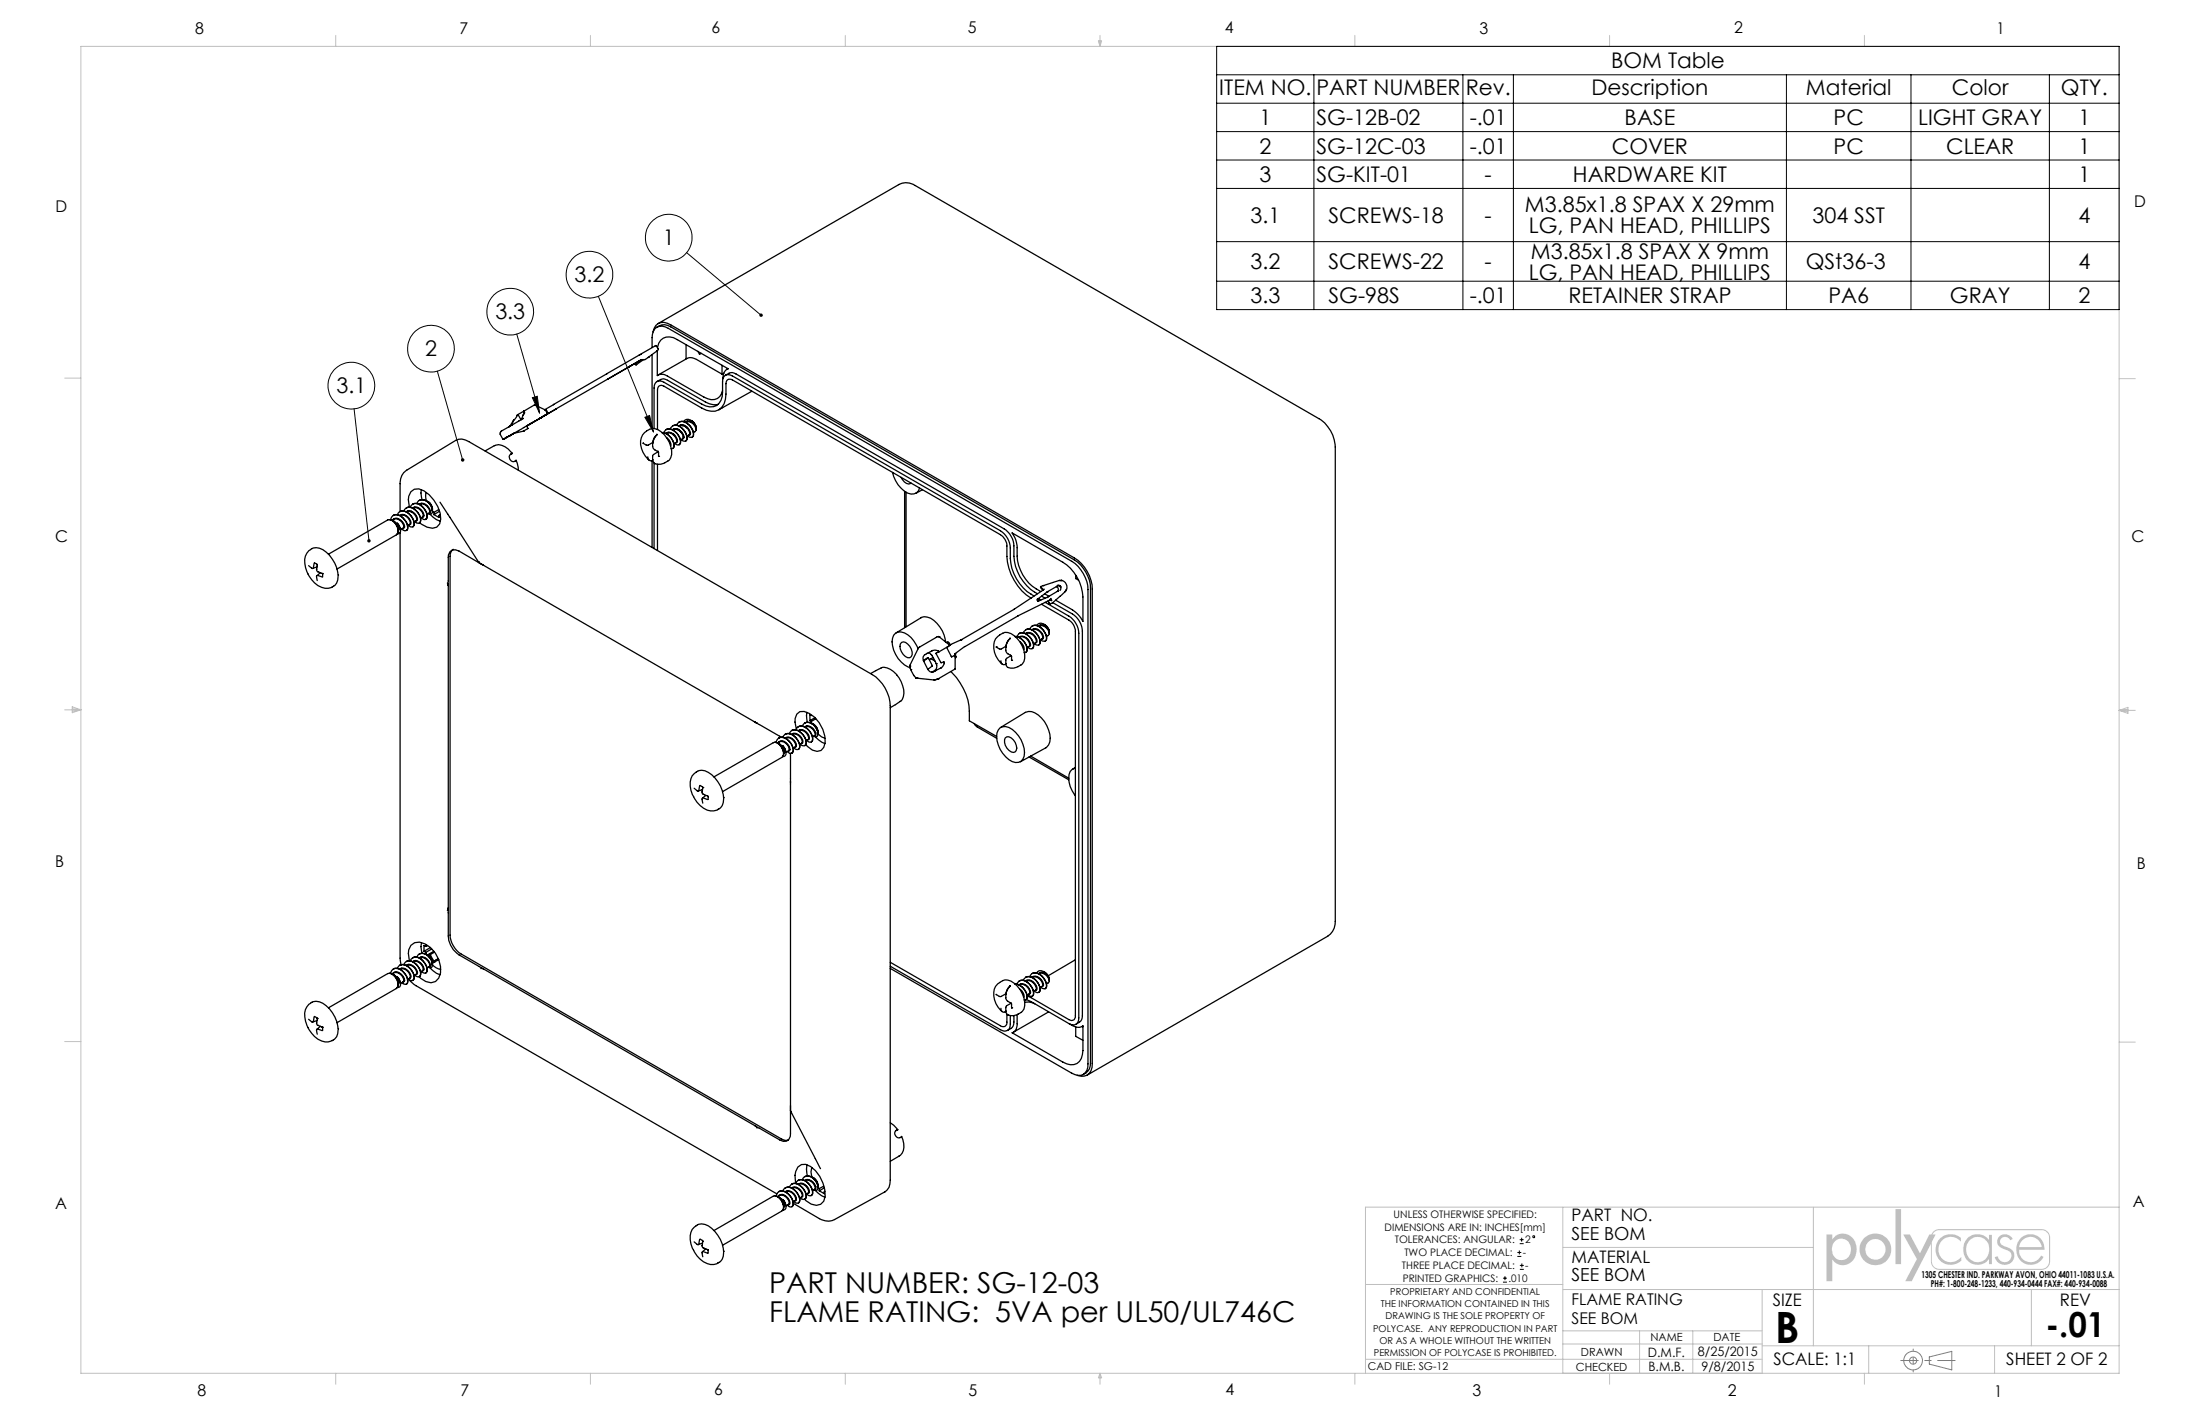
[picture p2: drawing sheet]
<svg xmlns="http://www.w3.org/2000/svg" width="432mm" height="279mm" viewBox="0 0 432 279" stroke-linecap="round" stroke-linejoin="round" font-family="sans-serif">
<g fill="none" stroke="#808080" stroke-width=".2">
<path d="M378.7 266.2l4.4-1.1v3.7l-4.4-1.1z"/>
<circle cx="375.5" cy="267" r="1.83"/>
<circle cx="375.5" cy="267" r=".7"/>
</g>
<path d="M373.1 266.9h10.6" fill="none" stroke="#808080" stroke-width=".2" stroke-dasharray="15.2 1.3 1.3 1.3" stroke-dashoffset="11.8"/>
<path d="M375.5 264.7v4.5" fill="none" stroke="#808080" stroke-width=".2" stroke-dasharray="15.2 1.3 1.3 1.3" stroke-dashoffset="14.9"/>
<g fill="none" stroke="#c0c0c0" stroke-width=".2">
<path d="M15.9 9.1h400v260.4h-400zM65.9 6.9v2.2M115.9 6.9v2.2M165.9 6.9v2.2M215.6 8h.6l-.3 1.1zM215.7 8l.2 1.1M215.9 6.9v2.2M216 8l-.1 1.1M265.9 6.9v2.2M315.9 6.9v2.2M365.9 6.9v2.2M12.7 74.2h3.2"/>
<path d="M415.9 74.3h3.2M12.7 139.3h3.2M14.2 139.1l1.7 .2M14.2 138.7l1.7 .6-1.7 .5zM15.9 139.3l-1.7 .3M415.9 139.4h3.2M415.9 139.4l1.8-.6v1.2zM415.9 139.4l1.8 .3M417.7 139.2l-1.8 .2M12.7 204.4h3.2M415.9 204.5h3.2M306.7 236.9v32.6"/>
<path d="M355.9 236.9v27.2M415.9 236.9h-147.9v32.6M268 252h38.7M306.7 253h109.2M306.7 244.8h49.2M345.9 253v16.5M398.7 253v11.1M65.9 269.5v2.1M115.9 269.5v2.1M165.9 269.5v2.1M215.9 269.5v2.1M215.9 269.5l.3 .8h-.6z"/>
<path d="M265.9 269.5v2.1M268 266.7h77.9M306.7 261.1h39.2M306.7 263.7h39.2M315.9 269.5v2.1M321.8 261.1v8.4M332.2 261.1v8.4M345.9 264.1h70M365.9 269.5v2.1M366.8 264.1v5.4M391.5 264.1v5.4"/>
</g>
<path d="M358.5 242.2v9.2h1.1v-4.3a2.62 2.62 0 0 0 3 1 2.62 2.62 0 0 0 1.8-2.6 2.83 2.83 0 0 0-3.6-3.3l-.6 .3-.6 .7v-1zM360.2 243.6a1.92 1.92 0 0 1 2.3-.2 1.92 1.92 0 0 1 .7 2.3 1.87 1.87 0 0 1-2.2 1.5 1.87 1.87 0 0 1-1.4-2.3l.1-.6zM365 245.1a3.1 3.1 0 0 0 6.2 0 3.1 3.1 0 0 0-6.2 0zM366.1 245.1a2.02 2.02 0 0 1 4 0 2.02 2.02 0 0 1-4 0zM372 237.2v10.8h1.1v-10.8zM373.6 242.2h1.3l1.9 3.7 1.9-3.7h.4a1.61 1.61 0 0 1 1.5-1h20.1a1.69 1.69 0 0 1 1.7 1.6v4.7a1.69 1.69 0 0 1-1.7 1.7h-20.1a1.69 1.69 0 0 1-1.6-1.7v-3.4l-3.8 7.3h-1.3l2.3-4.3zM379.6 241.8l-.3 .4h.6l-.7 1.5v3.8a1.44 1.44 0 0 0 1.4 1.5h20.1a1.44 1.44 0 0 0 1.5-1.5v-4.7a1.44 1.44 0 0 0-1.5-1.4h-20.3zM380.8 243a3 3 0 0 0-.1 4.2 3 3 0 0 0 4.3 .2v-.8a2.48 2.48 0 0 1-3.7 .4 2.48 2.48 0 0 1-.1-3.6 2.48 2.48 0 0 1 3.7 .2v-.7a3.2 3.2 0 0 0-4.1 .1zM396.6 243a2.99 2.99 0 0 0-.5 3.7 2.99 2.99 0 0 0 3.5 1.3l.7-.4 .6-.7 .2-.3-.5-.3a2.26 2.26 0 0 1-2.6 1.3 2.26 2.26 0 0 1-1.7-2.4h5a2.77 2.77 0 0 0-1.6-2.8 2.77 2.77 0 0 0-3.1 .6zM396.9 243.4a2.21 2.21 0 0 1 2.3-.6 2.21 2.21 0 0 1 1.5 1.9h-4.4l.2-.6zM386.2 243a3.1 3.1 0 0 0-.6 3.4 3.1 3.1 0 0 0 3 1.7 2.53 2.53 0 0 0 1.8-1.1v1h.5v-5.7h-.5v1a2.86 2.86 0 0 0-4.2-.3zM386.5 243.5a2.31 2.31 0 0 1 3-.4 2.31 2.31 0 0 1 .8 2.9 2.26 2.26 0 0 1-2.7 1.6 2.26 2.26 0 0 1-1.7-2.7l.2-.8zM392.5 242.5a1.68 1.68 0 0 1 2.5 .6l-.5 .2-.5-.5-.7-.1a.93 .93 0 0 0-.7 1 .93 .93 0 0 0 .9 .8 2.09 2.09 0 0 1 1.9 1.9 1.95 1.95 0 0 1-1.8 1.8 1.95 1.95 0 0 1-2.1-1.5l.6-.2a1.32 1.32 0 0 0 1.8 1.1 1.32 1.32 0 0 0 .6-2l-.6-.3a2.04 2.04 0 0 1-1.9-1.7l.1-.6z" fill-rule="evenodd" fill="#c0c0c0"/>
<g fill="none" stroke="#000" stroke-width=".2">
<path d="M238.8 9.1h177.1v51.6h-177.1zM238.8 14.7h177.1M257.9 14.7v46M287.1 14.7v46M297 14.7v46M350.6 14.7v46M375.1 14.7v46M402.2 14.7v46M238.8 25.8h177.1M238.8 31.4h177.1M238.8 37h177.1M238.8 20.2h177.1"/>
<path d="M117.4 58.1l10.9 26.7M134.8 49.6l14.6 12.2M238.8 47.4h177.1M238.8 55.2h177.1M85.8 72.8l5 17.4M101.4 65.5l4.5 15.6M104.5 78l.9-.2 .5 3.3zM69.5 80.2l2.9 25.9M126.6 81.9l.9-.4 .8 3.3zM295 251.6h.8M295 250.8h.8M295.4 250.4v.8"/>
<path d="M297.8 246.5h.8M297.8 245.7h.8M298.2 245.4v.7M298.3 244h.7M298.3 243.2h.7M298.3 249.1h.8M298.3 248.3h.8M298.7 242.9v.7M298.7 247.9v.8"/>
<circle cx="115.7" cy="53.9" r="4.6"/>
<circle cx="131.3" cy="46.6" r="4.6"/>
<circle cx="69" cy="75.7" r="4.6"/>
<circle cx="84.6" cy="68.4" r="4.6"/>
<circle cx="100.1" cy="61.1" r="4.6"/>
<circle cx="301" cy="242.6" r=".2"/>
</g>
<path d="M149.2 61.5v.1a.34 .34 0 0 0 0 .5 .34 .34 0 0 0 .4 0l-.2-.3 .2 .3 .1-.2a.36 .36 0 0 0-.5-.4zM72.2 105.9a.33 .33 0 0 0-.1 .4 .33 .33 0 0 0 .4 .1l-.1-.3 .1 .3a.34 .34 0 0 0 .2-.5 .34 .34 0 0 0-.5 0zM90.6 90a.32 .32 0 0 0-.1 .4 .32 .32 0 0 0 .4 .2l-.1-.4 .1 .4a.33 .33 0 0 0 .2-.5 .33 .33 0 0 0-.5-.1zM104.5 78l.9-.2 .5 3.3zM126.6 81.9l.9-.4 .8 3.3z" fill="#000"/>
<g fill="none" stroke="#000" stroke-width=".25">
<path d="M119.1 73.3h.1M123.3 72.1h.1M123.4 72l-.1 .1M124.6 71.3l.2 .3M125 71.4l-.2 .2M125.2 71l-18.8 10.8M125.3 70.9l-.1 .1M125.3 70.9h.1M125.6 69.6l-18.7 10.8M125.8 70.6h.1M125.8 70.6l-2.5 1.5M125.8 69.5l-.2 .1"/>
<path d="M125.9 70.6l-.6 .3M126.3 70.6l-1.5 1M127.2 70.1l-.6 .5h-.7l-6.3 3.6M127.2 70.1h.1M128 68.2a5 5 0 0 1 .5-3.7 1.99 1.99 0 0 1 2.7-.1l79.2 45.7a7 7 0 0 1 3.1 5.6v93a1.92 1.92 0 0 1-.9 2.1 1.92 1.92 0 0 1-2.2-.2l-35.7-20.6M128 69.6v14.5M128.2 65.1a2.08 2.08 0 0 1 1.3-1.8 2.08 2.08 0 0 1 2.2 .4l79.2 45.8a7.6 7.6 0 0 1 3.5 6.1v93.1a2.07 2.07 0 0 1-.7 2.1 2.07 2.07 0 0 1-2.2 .2M128.9 64.2a2.27 2.27 0 0 1 2.8-.1l79.2 45.8a7 7 0 0 1 3.1 5.5v93.1a2.23 2.23 0 0 1-1.4 2.3M128.9 68.9l.3-.4-.4-.7h-.1l-3.1 1.8M128.9 68.9l-1.7 1.2M128.9 74.9a1.67 1.67 0 0 1 2.1-.3l7.5 4.3a3.3 3.3 0 0 0 2.5 .4M129 68.8v4.9a1.85 1.85 0 0 1 2 .1l7.2 4.1a2.43 2.43 0 0 0 3.1-.1l.5-1.1"/>
<path d="M129 68.2a2.32 2.32 0 0 1 1.5-2 2.32 2.32 0 0 1 2.4 .4l10 5.8M129.2 63.5l47.2-27.3a3 3 0 0 1 3.2 .2l79.2 45.7a6.9 6.9 0 0 1 3.3 5.6v93.1a3.3 3.3 0 0 1-1.5 2.9l-47.2 27.3M134.7 67.6v2.8M137 68.9l.3 .6 .3-.2M141.7 73.4l-5-2.9a1.84 1.84 0 0 0-1.9-.2l-5.6 3.3M141.7 71.7v1.7M141.8 80l-.7 .4M142.1 73.2l-.4 .2M142.4 73.6a1.65 1.65 0 0 1 2.1-.2l52.6 30.4a4.3 4.3 0 0 1 1.9 3.3 9.2 9.2 0 0 0 4.6 9.4M142.9 72.4l-.2 .1M142.9 72.4a1.81 1.81 0 0 0-1 1.9M147.6 76.8l-5.8 3.2"/>
<path d="M79.8 99.6v.1a1.9 1.9 0 0 1 2.3 .9 1.63 1.63 0 0 1 .3 2h-.1M80.4 99.5a3.4 3.4 0 0 1 .2-3l.7-.5a3.9 3.9 0 0 1 3.9 2.1 5 5 0 0 1 1.1 4.7l-.6 .6a3.2 3.2 0 0 1-3.3-.9M80.5 99.5a1.22 1.22 0 0 1 2.2-.2 2.04 2.04 0 0 1 .9 2.6h-.5l-.4-.3M81 99.7a1.3 1.3 0 0 1 1.9 .7 .83 .83 0 0 1 .2 1.1h-.2M81 98.9a2.19 2.19 0 0 1 2.7 1.5l.2 1.1-.3 .4M81.1 99.7a1.56 1.56 0 0 1 1.9 1.6l-.1 .1M81.4 99.5l-.2 .2M82.3 98.2a1.6 1.6 0 0 1 1.7 .3M82.4 99a1.54 1.54 0 0 1 1.8 1.7l-.4 .2M82.6 98.8l-.1 .2M82.7 96.1l-.1 .6 .2 1.3M82.8 98.7l-.2 .4"/>
<path d="M83.6 96.6l-.1 .6 .2 1.1M83.7 98.3h.2a1.82 1.82 0 0 1 1 1.5M84 98.5l.2 .2M84 98.5a2.21 2.21 0 0 1 .9 1.5M84 98.4h.1M84.1 98.4a1.98 1.98 0 0 1 .8 1.5M84.2 98.7h-.1a1.6 1.6 0 0 0-2-.3l-.3 .4M84.2 98.7a1.95 1.95 0 0 1 .5 2.1h-.6l.3-.1a1.64 1.64 0 0 0-2-1.9l-.1 .2M84.8 99.6l.1 .2M84.9 99.8v.5M86.1 100l-.9 .5M86.4 98.5l7.5 11.7"/>
<path d="M97.1 87.4l-1.9 1.1M97.2 87.4a2.78 2.78 0 0 1 3.1 1.3l.3 .3M98.7 86.1l.2 .1M99.6 85.7l-.6 .3M99.9 83.7l-1.6 1-.1 .5 .5 .9M99.9 83.7h.1M100 85.5h.1M100.1 85.5l-.3 .1M100.2 83.5l-.2 .1M100.2 83.5h.1M100.2 89.1a.81 .81 0 0 0 0 1.2 .81 .81 0 0 0 1.1 0M100.2 89.1l.3-.2z"/>
<path d="M100.3 85.3l-.2 .2M100.6 85.2l-1.7 1M100.8 82.5l-.6 1M100.9 85l-.3 .2M101.3 90.3l.4 2M102.7 82.1l-2.8 1.6M102.7 84.6h.1M102.7 84.6l-1.8 .4M102.8 80.7a.56 .56 0 0 1-.1 .8l-.4 .8-.6-.8-.1-.1-.8 1.1-.4 .9M102.8 80.7l.1 .4M102.8 80.7l-1.2 .7M103.3 83.6l.3 .5-.9 .5"/>
<path d="M104.1 83.1l-.3 .3M106 82.1l-2.7 1.5M106 82.1l.9-.6-6.8 4M106 82.1h.1M106.4 81.8l-.4 .3M106.4 81.8l-3.1 1.8M107 80.4h.1M107 80.4l.1 .1M107 80.4l-2.2-.9-2 1.2M107.1 80.4l.4 .6-.1 .2M107.1 80.5l.3 .7-.9 .6 .5-.3M107.1 80.5h.1"/>
<path d="M109.2 80.2l-2.3 1.3M126.2 87h.1M126.3 87l.7 .4 .2-.1M126.9 84.6a2.99 2.99 0 0 0-.7 4.1l1.2 1.6M126.9 84.6a2.05 2.05 0 0 1 2.9 .1 5.1 5.1 0 0 1 1.9 5.1l-.3 .5-.9 .5M127.1 89.6a.68 .68 0 0 0 1 .8M128 90.4v17M128.1 86.9v.8a1.29 1.29 0 0 0 1 .9M128.1 90.2h.1M128.1 90.2a.84 .84 0 0 0 .9 .9h.7l.8-.3M128.2 86.8l-1 .5M128.4 84.1v-8a1.18 1.18 0 0 1 .5-1.2 1.18 1.18 0 0 1 1.4 .1l7.5 4.3a2.43 2.43 0 0 0 3.9-1.5l.1-2.9a1.18 1.18 0 0 1 .6-1.3 1.18 1.18 0 0 1 1.4 .2l52.6 30.3a4.2 4.2 0 0 1 1.9 3.4 9.3 9.3 0 0 0 4.7 9.4"/>
<path d="M128.4 90.8v16.8M128.9 85.2v.1a2.24 2.24 0 0 0-.8 1.6M129 85.3l-.6 .7-.3 1M129 88.5h.1M129 84.3v-7.8a.79 .79 0 0 1 .4-.8 .79 .79 0 0 1 .9 .1l7.5 4.3a3.1 3.1 0 0 0 3.9-.2l.4-.7a12.4 12.4 0 0 0 .4-4.2l.2-.4 .4-.2 .7 .1 52.6 30.4a2.69 2.69 0 0 1 1.2 2.2 10.7 10.7 0 0 0 4.8 10.3M129 91.1v16.9M129.1 88.6l.2 .2v.7M129.2 88.7l-1.1 .6v.9M129.3 89.5v.1M129.3 89.5h.1M129.9 84.9a2.6 2.6 0 0 1 2.3 2.9l-.2 .2M130 84.9a2.68 2.68 0 0 1 2.2 2.9l-.1 .2h-.4"/>
<path d="M130.3 84.9a1.08 1.08 0 0 1 1.7-.5 2.52 2.52 0 0 1 1.4 2.7l-.3 .2-.7-.3M130.7 85.1a1.54 1.54 0 0 1 2.3 1.4l-.1 .2-.2 .2M130.7 84.3a2.16 2.16 0 0 1 2.7 1.5l.1 .2a.94 .94 0 0 1-.2 1.2M130.8 85.8l.2 .1a1.74 1.74 0 0 1 .7 1.6M130.8 85.1a1.51 1.51 0 0 1 1.9 1.7l-.4 .3M131.1 84.8l-.1 .1M131.3 84.8l-.2 .1M131.6 84.2a1.3 1.3 0 0 1 2.2-.2 2.81 2.81 0 0 1 1 2.3 .64 .64 0 0 1-1.1 0M132 84.3a1.3 1.3 0 0 1 1.8 .5 .92 .92 0 0 1 .2 1.3h-.1M132 83.6a1.85 1.85 0 0 1 2.3 .9 1.53 1.53 0 0 1 .3 2M132.1 85.1v.2M132.1 84.3a1.53 1.53 0 0 1 1.9 1.8l-.4 .2"/>
<path d="M132.3 85.2v.3M132.4 84.1l-.1 .1M132.5 84.1l-.1 .1M132.8 83.4a1.22 1.22 0 0 1 2.1-.3 2.74 2.74 0 0 1 1.2 2.3l-.2 .4a.77 .77 0 0 1-.9-.3M132.8 86.4l.2 .1M132.8 86.5l.2 .1M133 84.2l-.1 .1M133.2 83.6a1.19 1.19 0 0 1 1.8 .4 1.08 1.08 0 0 1 .3 1.4h-.1M133.3 82.8a2.09 2.09 0 0 1 2.5 1.3l.3 1.1v.3l-.2 .3M133.3 87.2h.1M133.3 84.4l.1 .2M133.4 83.6a1.58 1.58 0 0 1 1.9 1.7l-.5 .3"/>
<path d="M133.5 84.5l.1 .2M133.6 83.4l-.1 .1M133.8 83.4l-.1 .1M134 83.4v.2M134.1 85.6l.1 .1M134.1 85.8l.1 .1M134.2 82.7a1.19 1.19 0 0 1 2 .3l.4 .6M134.5 82.8a1.39 1.39 0 0 1 2.1 .8M134.6 83.6l.1 .2M134.7 82.8a1.64 1.64 0 0 1 2 1.5M134.8 83.7v.3M134.9 82.6l-.1 .2"/>
<path d="M135.4 84.9l.1 .1M135.4 85.1h.1M135.6 82.5a1.79 1.79 0 0 1 1.1 1.6M135.9 85.8h.1M136.4 84.7l-.3 .2M136.6 83.6l.1 .7M136.7 84.3l-.3 .4M175.2 92.7a5.5 5.5 0 0 0 3.6 4.2 1.46 1.46 0 0 0 1.7-1.2M176.8 93.7a1.71 1.71 0 0 0 1.9 1.2l.1-.1M177.6 96.4v26.8M177.8 96.6v26.4M181 96.1l-1.3 .7"/>
<path d="M60.6 111l.7 .5 .9-.3M61 107.8a2.86 2.86 0 0 0-1 3.6 5.5 5.5 0 0 0 3.8 4h.6l.8-.3M61 107.8a2.33 2.33 0 0 1 3 .5 6.6 6.6 0 0 1 2.4 4.6M61.7 110.5l-.2 .8M61.7 110.4a.67 .67 0 0 1 .5 1.1v.2a.6 .6 0 0 0 .6 .7l.5 .1M62.4 112.9l.8 .3M62.9 112.4l-.8 .7 .2 .8M63.3 112.5v.7M63.3 112.5h.1M64.5 108.7l11.6-6.7a2.02 2.02 0 0 1 2 2.4l-.3 .6-11.7 6.7M66.4 113.1a2.06 2.06 0 0 1-1.2 2.1M66.4 112.8v.1"/>
<path d="M76.4 102a2.12 2.12 0 0 1 1.6 2.7M76.7 102a1.2 1.2 0 0 1 .8-1 1.2 1.2 0 0 1 1.3 .4 2.23 2.23 0 0 1 1 2.6l-.4 .1-.6-.3M77 102.1a2.07 2.07 0 0 1 1.2 2M77.1 102.2a1.71 1.71 0 0 1 1.1 1.8M77.1 102a1.16 1.16 0 0 1 1.9 .4 .88 .88 0 0 1 .2 1.3l-.1-.1M77.2 101.1h.1M77.3 101.1a2.23 2.23 0 0 1 2.6 1.8l.1 .1a.94 .94 0 0 1-.2 1.1M77.3 101.9a1.49 1.49 0 0 1 1.9 1.7l-.6 .3M77.3 101.9l-.4 .2M78 102.7l.6 1M78 102.7l.4 .6a.96 .96 0 0 1-.2 1.4h-.3M78 102.7a1.31 1.31 0 0 1 .2 1.5"/>
<path d="M78 101a1.26 1.26 0 0 1 2.2-.2 2.36 2.36 0 0 1 1 2.4l-.2 .2a.81 .81 0 0 1-.9-.4M78.5 101.1a1.51 1.51 0 0 1 2.1 1.2v.5l-.2 .1M78.5 100.4v-5.5a2.89 2.89 0 0 1 1.3-2.6l9.7-5.9a2.3 2.3 0 0 1 2.5 .2l79.2 45.8a7.6 7.6 0 0 1 3.5 6.1v93.1a2.34 2.34 0 0 1-1 2.3l-9.9 5.4a2.9 2.9 0 0 1-3-.2l-5.1-3M78.5 104.5v83.5l.2 1.3M78.5 100.4a2.14 2.14 0 0 1 2.6 1.6 .95 .95 0 0 1-.1 1.4M78.5 100.4h.1M78.6 101.2a1.52 1.52 0 0 1 1.9 1.6l-.1 .1M79.2 103.3l.2 .1M79.3 100.3a1.16 1.16 0 0 1 1.9-.5 2.33 2.33 0 0 1 1.2 2.8 .94 .94 0 0 1-1-.3M79.7 100.4a1.34 1.34 0 0 1 2 .8 .7 .7 0 0 1 .1 1h-.2M79.8 104.1h.1M79.8 100.4a1.57 1.57 0 0 1 2 1.7h-.1"/>
<path d="M80.1 100.2l-.2 .3M80.4 102.9l-.4 .2M80.7 100.3l.1 .2M81.7 102.2l-.4 .2M83 101.4l-.5 .3M83.1 101.1l.1 .1M84.4 100.9a4 4 0 0 0 2 1.4M84.7 100.1l.5 .4M85.2 100.5v.5M85.2 101l.9 .5v-.4M86.1 101.1l.3 .1M86.3 100.3l-1.1 .7"/>
<path d="M86.4 101l-.3 .1M87.8 114.4l.2 .5M88 114.9v63.3M89 107.8a1.56 1.56 0 0 0-.7 1.3v74.4a4.8 4.8 0 0 0 2.2 3.6l62.9 36.4a1.51 1.51 0 0 0 1.3 .2M93.9 110.2l1 .7M93.9 110.2h.1M94.9 110.9l-4.8-2.8-.7-.2a1.26 1.26 0 0 0-1.4 1.5v5.5M94.9 110.9l53.3 30.8M203.6 117.5a.28 .28 0 0 0 0 .3 .28 .28 0 0 0 .3 .2M203.6 117.6h.1M203.8 117.4l.5 .3M204.3 115.3l.1 .2"/>
<path d="M204.3 115.3h.1M204.3 116.1a8.5 8.5 0 0 1-4.7-9l-.4-1.5-.6-1 10 5.7a8.7 8.7 0 0 1 3.9 6.8v4.8a6 6 0 0 0-2-2.2l-3.3-1.9M204.4 115.5h.1M204.4 115.5l.3 .3M204.4 118.6l5.4 3.1a2.7 2.7 0 0 1 1.3 2.2v75.4a.78 .78 0 0 1-.4 .8 .78 .78 0 0 1-.9 0l-8.2-4.7M204.4 117l.7 .4M204.8 114.9l-.5 .2v.2M204.8 114.9h.1M204.8 114.9l2.7-.9a1.34 1.34 0 0 1 1.8 .6 1.34 1.34 0 0 1-.6 1.8l-2.2 2-.5 .1-.2-.3M204.9 115.7l-5.9 3.9-10.4 6M204.9 115.6l-.1 .1M205 116.5l.9 .5"/>
<path d="M205.1 118.2l4.7 2.7a4.3 4.3 0 0 1 1.9 3.3v75.5a1.18 1.18 0 0 1-.5 1.3 1.18 1.18 0 0 1-1.4-.2l-7.4-4.3-1-.4M205.5 117.2h.1M205.5 117.2l-1.8 .8M205.5 116.1h.1M205.5 116.1l-1.9 1.5M205.7 117.9l.1 .3M205.8 118.2h.1M205.9 117.8h.2M206.1 117.5l-.1 .3-6.2 3-10.5 6.1-1.9 1.4M206.2 117.5l-.1 .3M206.3 117.7v.2M206.3 117.4l.1 .5"/>
<path d="M206.6 118.3l3.9 2.2a4.2 4.2 0 0 1 1.9 3.4v75.4a1.63 1.63 0 0 1-1.2 1.7M207.3 115.1l.4 .3v.3l-.2 .3M207.5 114.9h.5l.2 .3M207.5 116h.1M207.5 116l-2 1.2M207.6 115l.3-.1 .3 .3M207.6 115a.51 .51 0 0 1 .6 .2 .51 .51 0 0 1-.2 .7M207.6 115l-2.1 1.1M208 113.9h.4M209.3 115.6l-.2 .4M211.1 112.9v.6l.6 .3M158.4 139.8l-.1 .6 .2 1.3"/>
<path d="M173.1 131l-2.2 1.2M173.1 131a4.5 4.5 0 0 1 4.1 3.5 3.1 3.1 0 0 1-.3 3M175.9 124.2l4.9-3a2.63 2.63 0 0 1 3.1 1.1 6.1 6.1 0 0 1 1.7 3.6M176.9 137.5l-2.2 1.4M177 126a1.33 1.33 0 0 1 1.6 .8 1.58 1.58 0 0 1 0 2.2 2.18 2.18 0 0 1-1.9-2.6zM178.6 130.7h.1M178.6 130.7l.2 .7M178.8 131.4l.5 1.1 .5 .5M178.8 131.4h.1M179.8 133h.1M179.8 133l.2 .1M180 133.1h.1"/>
<path d="M180 133.1l3.3 .3 .7-.2M180.2 127.2l-1.6 3.5M180.2 127.2a4.9 4.9 0 0 0-3.3-3.2 1.4 1.4 0 0 0-1.7 1.2 5.6 5.6 0 0 0 3.5 5.8M181.3 129.7v.1M181.3 129.7l.8 1.6M181.9 129.2h.1M181.9 129.2l-.7 .4M182.1 131.3h.1M182.1 129.1l.9 1.6-.9 .6M182.1 129.1l-.2 .1M182.1 129.1l-.8 .6M182.2 128.1l.4 .2a3.6 3.6 0 0 1 1.2 1.9"/>
<path d="M182.7 129.3l.8 .4M183.1 129l-.7 .4M183.8 130.2v.3M183.8 130.2h.1M183.8 130.5a1.01 1.01 0 0 1-.3 1.1l-.7 .3M183.8 130.5h.1M184.1 133.2l-.3 .1M184.1 133.2h.1M184.3 127.9l-.6 .2 .1 .2 .8 1.7 .7-.1v.3l-.6 .9-1.1 .5a.89 .89 0 0 1-1.5-.3M184.3 127.9a1.09 1.09 0 0 0-1.5-.1l-.9 .4a1.01 1.01 0 0 0-.6 1.5M184.3 124.9l2.1 1.8-2.1 1.2M184.3 124.9l-.5 .1-3.3 1.9-.3 .3"/>
<path d="M184.3 124.9h.1M185.8 127h.1M185.8 127l1 1.9M186.6 131.8a11.8 11.8 0 0 1 3.7 9.6l5.3 3.1M186.8 128.9h.1M186.8 128.9l.5-.2h.2l-.1 2.6-3.3 1.9M187.4 128.3l.2 .6-.1 .2M187.4 128.3h.1M187.5 128.2l-.1 .1M188.6 125.6l-2.2 .9h.1l-.4-.5h-.4M188.6 125.6h.1M195.5 127h.1"/>
<path d="M195.5 126.9h.1M196.5 129.6a.64 .64 0 0 0 .2 .7 .64 .64 0 0 0 .6 .1M196.7 130.3a4.2 4.2 0 0 1-1.3-5 2.42 2.42 0 0 1 3.7-.6 5.2 5.2 0 0 1 1.9 5.1l-.3 .5-.9 .5M197.4 126.8l-1 .6-.8-.4M198.3 125.2a2.33 2.33 0 0 0-.9 1.7 1.36 1.36 0 0 0 1.1 1.8v.1M198.3 125.3l-.6 .7-.3 1M198.3 128.6h.1M198.4 128.7l-1 .6 .1 1.3a1.76 1.76 0 0 0 2.3 .2M198.5 129.5v.1M198.5 128.8v.7M198.5 129.5h.1M199.2 124.9a2.6 2.6 0 0 1 2.3 2.9l-.2 .2"/>
<path d="M199.2 124.9a2.68 2.68 0 0 1 2.3 2.9l-.1 .2h-.4M199.6 124.9l.4-.5a1.55 1.55 0 0 1 2 .5 2.56 2.56 0 0 1 .7 2.2l-.3 .2-.7-.3M200 125.1a1.52 1.52 0 0 1 2.2 1.1v.6l-.2 .1M200.1 124.3a1.91 1.91 0 0 1 2.3 1 1.44 1.44 0 0 1 .2 1.9M200.1 125.1a1.54 1.54 0 0 1 2 1.7l-.5 .3M200.1 125.9h.2a1.6 1.6 0 0 1 .6 1.6M200.8 124.2a1.3 1.3 0 0 1 2.3-.2 2.81 2.81 0 0 1 1 2.3 .64 .64 0 0 1-1.1 0M201.3 124.3a1.6 1.6 0 0 1 2.2 1.7l-.3 .1M201.3 123.6a1.92 1.92 0 0 1 2.5 1.1 1.45 1.45 0 0 1 .1 1.8M201.4 124.3a1.61 1.61 0 0 1 1.9 1.7l-.5 .3M202.1 123.4a1.22 1.22 0 0 1 2.1-.3l.6 .5 .3 .7a1.29 1.29 0 0 1 .1 1.5 .77 .77 0 0 1-.9-.3M202.6 123.6a1.15 1.15 0 0 1 1.7 .4 1.08 1.08 0 0 1 .3 1.4h-.1"/>
<path d="M202.6 122.8a2.06 2.06 0 0 1 2.5 1.3l.4 1.1-.1 .4-.3 .2M202.7 123.6a1.58 1.58 0 0 1 1.9 1.7l-.5 .3M203.5 122.7a1.16 1.16 0 0 1 2 .3l.3 .6M203.8 122.8a1.36 1.36 0 0 1 2 .8M203.9 122.8a1.61 1.61 0 0 1 2.1 1.5M204.2 122.6l-.1 .2M204.9 122.5a1.68 1.68 0 0 1 1.1 1.6M205.7 124.7l-.3 .2M205.8 123.6l.2 .7M206 124.3l-.3 .4M136.2 154.7l.7 .5 1-.3M136.6 151.5a2.93 2.93 0 0 0-1 3.5 5.5 5.5 0 0 0 3.9 4.1h.6l.8-.3"/>
<path d="M136.6 151.5a1.92 1.92 0 0 1 2.4 .1 6.7 6.7 0 0 1 3 5M137.3 154.2l-.1 .8M137.4 154.1l.5 .4M137.9 154.5l-.1 1.1 .3 .3M137.9 154.5h.1M138 155.9l.9 .3M138.1 156.6l.8 .3M138.5 156.1l-.7 .6 .1 .9M138.9 156.2h.1M138.9 156.2l.1 .7M140.1 152.4l11.7-6.7a1.28 1.28 0 0 1 1.5 .8 1.59 1.59 0 0 1 .1 2.1l-11.6 6.7M142 156.7a2.02 2.02 0 0 1-1.1 2.2"/>
<path d="M142.1 156.5v.1M148.1 141.6l.5 .3-.4-.2M148.2 141.7l5.1 3M152.1 145.6a2.18 2.18 0 0 1 1.6 2.8M152.3 145.7a1.2 1.2 0 0 1 .9-1 1.2 1.2 0 0 1 1.2 .4 2.55 2.55 0 0 1 1.2 2.4 .63 .63 0 0 1-1.1 0M152.6 145.8a1.94 1.94 0 0 1 1.2 2M152.8 145.8a1.74 1.74 0 0 1 1 1.9M152.8 145.7a1.13 1.13 0 0 1 1.8 .4 .93 .93 0 0 1 .2 1.3l-.1-.1M152.9 144.8a2.3 2.3 0 0 1 2.7 1.8 .94 .94 0 0 1-.2 1.2M153 145.6l-.4 .2M153 145.6a1.49 1.49 0 0 1 1.8 1.7l-.5 .3M153.6 146.3l.4 .4 .2 .7"/>
<path d="M153.6 146.3l.5 .7a1.05 1.05 0 0 1-.3 1.4h-.2M153.6 146.3a1.24 1.24 0 0 1 .2 1.5M153.7 144.7a1.23 1.23 0 0 1 1-.8 1.23 1.23 0 0 1 1.2 .6 2.5 2.5 0 0 1 .9 2.4l-.3 .2-.7-.3M154.1 144.9a1.48 1.48 0 0 1 2.2 1v.6l-.3 .1M154.1 144.1a1.72 1.72 0 0 1 2.3 .8l.2 .3a1.32 1.32 0 0 1 .1 1.8M154.2 144.9a1.49 1.49 0 0 1 1.9 1.7l-.4 .2M154.9 147l.1 .1M154.9 143.9a1.16 1.16 0 0 1 1.9-.4 2.24 2.24 0 0 1 1.2 2.7l-.3 .1-.6-.3M155.1 147.8l.1 5.9M155.2 153.3v64.6l5.8 11.4M155.4 144.1a1.34 1.34 0 0 1 2 .8 .74 .74 0 0 1 0 1h-.1M155.4 143.3h.1"/>
<path d="M155.5 143.3a2.21 2.21 0 0 1 2.7 1.8 .8 .8 0 0 1-.2 1.2M155.5 144.1a1.53 1.53 0 0 1 1.9 1.7l-.4 .3M155.8 143.9l-.2 .2M156.2 143.2a1.1 1.1 0 0 1 1.8-.5 2.59 2.59 0 0 1 1.4 2.7l-.3 .2-.8-.3M156.3 143a3.4 3.4 0 0 1 .1-2.9l.6-.5a4.1 4.1 0 0 1 3.8 2.2 5.2 5.2 0 0 1 .9 4.8l-.6 .6a2.64 2.64 0 0 1-2.9-1.1M156.7 143.4a1.58 1.58 0 0 1 2.2 1.6l-.3 .1M156.7 142.6a2.24 2.24 0 0 1 2.8 1.9v.7l-.3 .4M156.7 142.6h.1M156.8 143.4a1.5 1.5 0 0 1 1.8 1.7l-.4 .2M157 143.2l-.1 .2M157.9 141.9h.1M158 141.9a1.28 1.28 0 0 1 1.3 0l.3 .2"/>
<path d="M158 142.6a1.48 1.48 0 0 1 1.9 1.8l-.4 .2M158.3 142.5l-.1 .2M158.5 142.4l-.2 .4M158.7 144.8l.2 .1M159 141.4l.2 .1M159.2 140.4l-.2-.2v1.2M159.2 141.5l.1 .5M159.4 142h.1a1.77 1.77 0 0 1 1 1.5M159.6 142.1l.2 .3M159.6 142.1a2.7 2.7 0 0 1 .9 1.6M159.7 142.1a1.88 1.88 0 0 1 .8 1.4M159.8 142.4v-.1a1.82 1.82 0 0 0-1.9-.4l-.4 .6"/>
<path d="M159.8 142.4a1.95 1.95 0 0 1 .6 2.1l-.3 .1-.3-.2h.2a1.53 1.53 0 0 0-.5-1.5 1.53 1.53 0 0 0-1.6-.3M159.9 140.8l-.9 .6M160.1 144.6l1.2 1 .6 .3M160.1 141l-.9 .5M160.4 143.8a2.71 2.71 0 0 0 1.5 1.1M160.4 143.2l.1 .3M160.5 143.5v.5M191.2 142l.5 .6 3.9 2.3M196.3 142.8a2.05 2.05 0 0 1 2.4 .3 5.8 5.8 0 0 1 2.3 5.3 1.54 1.54 0 0 1-2.3 1 5.7 5.7 0 0 1-3-5.6zM196.4 142.7l4.9-2.9a2.62 2.62 0 0 1 3.1 1.1 5.9 5.9 0 0 1 1.7 4.7l-.3 .6-.5 .5-5 2.8M197.3 144.8a1.05 1.05 0 0 1 1.6 .4 1.97 1.97 0 0 1 .3 2.3 1.35 1.35 0 0 1-1.6-.7 1.96 1.96 0 0 1-.3-2zM202 148.5l7.8 4.5"/>
<path d="M202.3 148.3l7.5 4.4M209.8 152.7a5.6 5.6 0 0 0 1.3 3.4M211.1 150.7a1.6 1.6 0 0 0-1.3 2M211.1 150.6l-.6 .3M88 178.2v5.5a4.7 4.7 0 0 0 2.1 3.7l4.8 2.7M88 178.2l-.2 .4M60.6 200l.7 .6 .9-.4M61 196.8a2.86 2.86 0 0 0-1 3.6 5.5 5.5 0 0 0 3.8 4h.6l.8-.3M61 196.8a2.33 2.33 0 0 1 3 .5 6.6 6.6 0 0 1 2.4 4.6M61.7 199.5l-.2 .8M61.7 199.4l.6 .4M62.3 199.8l-.1 .9a.6 .6 0 0 0 .6 .7l.5 .1"/>
<path d="M62.3 199.8h.1M64.5 197.7l11.6-6.7a2.02 2.02 0 0 1 2 2.4l-.3 .6-11.7 6.7M76.4 191a2.12 2.12 0 0 1 1.6 2.7M76.7 191a1.2 1.2 0 0 1 .8-1 1.2 1.2 0 0 1 1.3 .4 2.23 2.23 0 0 1 1 2.6l-.2 .1-.5-.1-.3-.2M76.9 191.1a1.48 1.48 0 0 1 1.6 .1 1.48 1.48 0 0 1 .7 1.4l-.6 .3M77 191.1a2.07 2.07 0 0 1 1.2 2M77.1 191.2a1.71 1.71 0 0 1 1.1 1.8M77.1 191a1.16 1.16 0 0 1 1.9 .4 .88 .88 0 0 1 .2 1.3h-.1M77.2 190.1h.1M77.3 190.1a2.23 2.23 0 0 1 2.6 1.8l.1 .1a.97 .97 0 0 1-.2 1.1M78 191.7l.6 1M78 191.7l.4 .6a.96 .96 0 0 1-.2 1.4h-.3"/>
<path d="M78 191.7a1.31 1.31 0 0 1 .2 1.5M78 190a1.26 1.26 0 0 1 2.2-.2 2.36 2.36 0 0 1 1 2.4l-.2 .2a.81 .81 0 0 1-.9-.3M78.5 190.1a1.51 1.51 0 0 1 2.1 1.2v.5l-.2 .1M78.5 189.4h.1M78.5 189.4a2.14 2.14 0 0 1 2.6 1.6 .95 .95 0 0 1-.1 1.4M78.6 190.2a1.52 1.52 0 0 1 1.9 1.6l-.1 .1M78.8 190l-.1 .2M79.2 192.3l.2 .1M79.3 189.3a1.16 1.16 0 0 1 1.9-.5 2.33 2.33 0 0 1 1.2 2.8l-.4 .1-.6-.4M79.7 189.4a1.34 1.34 0 0 1 2 .8 .7 .7 0 0 1 .1 1h-.2M79.8 188.7a2.1 2.1 0 0 1 2.5 1.3 1.07 1.07 0 0 1 0 1.6M79.8 193.1h.1"/>
<path d="M79.8 189.4a1.57 1.57 0 0 1 2 1.7h-.1M80.1 189.2l-.2 .3M80.2 192.2l1.4 1.2 70.9 40.8M80.4 188.5a3.4 3.4 0 0 1 .2-3l.8-.5a4 4 0 0 1 4 2 4.9 4.9 0 0 1 .7 4.9l-.6 .7a2.82 2.82 0 0 1-3.2-.9M80.4 191.9l-.4 .2M80.5 188.5a1.22 1.22 0 0 1 2.2-.2 2.04 2.04 0 0 1 .9 2.6h-.5l-.4-.3M81 188.7a1.3 1.3 0 0 1 1.9 .7 .83 .83 0 0 1 .2 1.1h-.2M81 187.9a2.19 2.19 0 0 1 2.7 1.5l.2 1.1-.3 .4M81.1 188.7a1.56 1.56 0 0 1 1.9 1.6l-.1 .1M81.4 188.5l-.2 .2M81.7 191.2l-.4 .2M82.3 187.2a1.57 1.57 0 0 1 1.7 .3"/>
<path d="M82.3 187.1v.1M82.4 188a1.54 1.54 0 0 1 1.8 1.7l-.4 .2M82.6 187.8l-.1 .2M82.7 185a3.6 3.6 0 0 0 .1 2M82.8 187.7l-.2 .4M83 190.4l-.5 .3M83.1 190.1l.1 .1M83.2 186.7l.4 .2M83.6 186.9l.1 .4M83.6 185.7l-.4-.2v1.2M83.7 185.4l-.1 .3M83.7 187.3h.2a1.82 1.82 0 0 1 1 1.5"/>
<path d="M83.9 185.5l-.3 .2M84 187.5l.2 .2M84 187.5a2.21 2.21 0 0 1 .9 1.5l-.2 .1M84 187.4h.1M84.1 187.4a1.98 1.98 0 0 1 .8 1.5M84.2 187.7h-.1a1.6 1.6 0 0 0-2-.3l-.3 .4M84.2 187.7a1.95 1.95 0 0 1 .5 2.1h-.6l.3-.1a1.64 1.64 0 0 0-2-1.8l-.1 .1M84.3 187.1l1 1.7M84.4 189.9a4.4 4.4 0 0 0 2 1.4M84.5 185.9l-1.3 .8M84.7 189.1a2.73 2.73 0 0 0 1.8 1.1M84.7 189.1l-.4 .7"/>
<path d="M84.7 186.2l-1.1 .7M84.8 188.6l.1 .2M84.9 188.8v.5M85.2 186.7l-1.3 .7M85.3 186.8l-.8 .5M86 188.1l-.8 .5M86.1 188.3l-1.2 .7M94.4 190l.5 .1M94.9 190.1l53.3 30.8M174.7 189.6l21.7 12.4a1.18 1.18 0 0 0 1.3 .2 1.18 1.18 0 0 0 .6-1.3v-1.7M174.7 188.8l21.7 12.5a.76 .76 0 0 0 .9 .1 .76 .76 0 0 0 .3-.8v-1.6M195.5 195.1v.1"/>
<path d="M196.2 192.8a2.68 2.68 0 0 0-1 3.3 4.7 4.7 0 0 0 1.5 2.4M196.2 192.8a2 2 0 0 1 2.9 .1 5.1 5.1 0 0 1 1.9 5.1l-.3 .4-.9 .6M196.5 197.8a.64 .64 0 0 0 .2 .7 .64 .64 0 0 0 .6 .1M197.4 195l-1 .5-.8-.3M197.6 197.4l-.2 .2 .1 1.2a1.76 1.76 0 0 0 2.3 .2M198.3 193.4a2.68 2.68 0 0 0-.7 2.9l.8 .5M198.3 193.5l-.6 .7-.3 1M198.3 196.7h.1M198.4 196.8l.1 .2v.7M198.4 196.8l-.8 .5M198.5 197.7h.1M199 199.2a2.54 2.54 0 0 1-.6 2.6l-.7 .4"/>
<path d="M199.2 193.1a2.53 2.53 0 0 1 2.3 2.9l-.1 .1M199.2 193.1a2.63 2.63 0 0 1 2.3 2.9l-.5 .2M199.6 193.1v-.2a1.23 1.23 0 0 1 2.1-.1 2.54 2.54 0 0 1 1 2.5l-.3 .2-.7-.3M199.6 199.2v1.7a1.61 1.61 0 0 1-1 1.7l10 5.8a2.32 2.32 0 0 0 3.8-1.5l.1-5.6a2.06 2.06 0 0 1-2.5-.4M200 193.2a1.62 1.62 0 0 1 2.2 1.7l-.2 .2M200.1 192.5a2.12 2.12 0 0 1 2.6 1.5l.2 .6a.73 .73 0 0 1-.3 .8M200.1 192.4v.1M200.1 193.2a1.58 1.58 0 0 1 2 1.7l-.5 .4M200.1 194.1h.2a1.6 1.6 0 0 1 .6 1.6M200.8 192.4a1.3 1.3 0 0 1 2.3-.2 2.59 2.59 0 0 1 .9 2.4l-.4 .2-.6-.3M201.1 196.7a2.68 2.68 0 0 1 2 .3M201.3 192.5a1.23 1.23 0 0 1 1.8 .5 1.22 1.22 0 0 1 .4 1.2l-.3 .1"/>
<path d="M201.3 191.7a2.26 2.26 0 0 1 2.8 1.9 .76 .76 0 0 1-.2 1.1M201.4 196.1l-.1 .1M201.4 192.5a1.61 1.61 0 0 1 1.9 1.7l-.5 .3M202.1 191.6a1.22 1.22 0 0 1 2.1-.3 2.43 2.43 0 0 1 1.1 2.5l-.3 .2-.7-.3M202.6 191.8a1.49 1.49 0 0 1 2.2 1.1v.6l-.3 .1M202.6 191a2.24 2.24 0 0 1 2.7 1.7l.2 .6-.1 .5-.3 .2M202.6 195.4h.1M202.7 191.8a1.58 1.58 0 0 1 1.9 1.7l-.5 .3M203.5 190.9a1.16 1.16 0 0 1 2 .3l.3 .6M203.8 191a1.36 1.36 0 0 1 2 .8M203.9 191a1.61 1.61 0 0 1 2.1 1.5M204.9 190.6a1.76 1.76 0 0 1 1.1 1.7"/>
<path d="M205.8 198.5l-6.9 4M205.8 191.8l.2 .7M206 192.5l-.3 .4-.3 .1M211.1 188.3l-5.4 3.2M62.4 201.9l.8 .3M62.9 201.4l-.7 .5 .1 1M63.3 201.5v.7M63.3 201.5h.1M66.4 202.1a2.06 2.06 0 0 1-1.2 2.1M66.4 201.8v.1M155.2 216.9v5.6a1.26 1.26 0 0 1-1.5 1.4l-5.5-3M211.1 201.5v1.8l1.4 .8"/>
<path d="M212.5 201.4v.1M212.5 201.3l-.1 .1M148.2 220.9l.4 .4M152.1 234.6a2.18 2.18 0 0 1 1.6 2.8M152.3 234.7a1.2 1.2 0 0 1 .9-1 1.2 1.2 0 0 1 1.2 .4 2.55 2.55 0 0 1 1.2 2.4 .63 .63 0 0 1-1.1 0M152.6 234.8a1.94 1.94 0 0 1 1.2 2M152.8 234.8a1.74 1.74 0 0 1 1 1.9M152.8 234.7a1.13 1.13 0 0 1 1.8 .4 .93 .93 0 0 1 .2 1.3v-.1M152.9 233.8a2.3 2.3 0 0 1 2.7 1.9 .94 .94 0 0 1-.1 1M153 234.6l-.4 .2M153 234.6a1.48 1.48 0 0 1 1.8 1.7l-.5 .3M153.6 235.3l.4 .4 .2 .7"/>
<path d="M153.6 235.3l.5 .7a1 1 0 0 1-.3 1.4h-.2M153.6 235.3a1.23 1.23 0 0 1 .2 1.6M153.7 233.7a1.23 1.23 0 0 1 1-.8 1.23 1.23 0 0 1 1.2 .6 2.5 2.5 0 0 1 .9 2.4l-.1 .1a.81 .81 0 0 1-.9-.3M154.1 233.8a1.53 1.53 0 0 1 2.2 1.1v.6l-.3 .1M154.1 233.1a1.72 1.72 0 0 1 2.3 .8l.2 .3a1.32 1.32 0 0 1 .1 1.8M154.2 233.9a1.46 1.46 0 0 1 1.9 1.6M154.9 232.9a1.16 1.16 0 0 1 1.9-.4 2.24 2.24 0 0 1 1.2 2.7 .91 .91 0 0 1-.9-.2M155.4 233.1a1.34 1.34 0 0 1 2 .8 .74 .74 0 0 1 0 1h-.1M155.4 236.7h.1M155.4 232.3h.1M155.5 232.3a1.74 1.74 0 0 1 2.2 1 1.55 1.55 0 0 1 .3 1.9l-.1 .1a2.81 2.81 0 0 0 3.2 1l.6-.6a6 6 0 0 0-1.6-6l-1-.8-.9-.4a1.92 1.92 0 0 0-2.2 2.1l.2 1.6a1.22 1.22 0 0 1 2.2-.2l.6 .6a1.47 1.47 0 0 1 .2 2h-.4l-.5-.3M155.5 233.1a1.53 1.53 0 0 1 1.9 1.7h-.1"/>
<path d="M156.1 235.6l-.4 .2M156.7 232.4a1.33 1.33 0 0 1 1.9 .6 .87 .87 0 0 1 .1 1.1h-.1M156.7 231.6a2.16 2.16 0 0 1 2.6 1.5l.2 1.1-.3 .4M156.8 232.4a1.5 1.5 0 0 1 1.8 1.7l-.4 .3M157.3 234.8l-.3 .3M157.9 230.9h.1M158 230.9a1.18 1.18 0 0 1 1.2 0l.4 .2M158 231.6a1.48 1.48 0 0 1 1.9 1.8l-.4 .2M158.4 228.6l-.1 .8 .2 1.3M159.3 229.1a2.63 2.63 0 0 0 0 1.9M159.4 231h.1a1.93 1.93 0 0 1 1 1.5M159.6 231.1l.2 .3"/>
<path d="M159.6 231.1a2.7 2.7 0 0 1 .9 1.6M159.7 231.1a1.88 1.88 0 0 1 .8 1.5M159.8 231.4a1.7 1.7 0 0 0-2.1-.4l-.2 .5M159.8 231.4a1.95 1.95 0 0 1 .6 2.1l-.3 .1-.3-.2h.2a1.52 1.52 0 0 0-2.1-1.8M160.1 233.6l1.2 1 .6 .3M160.4 232.8l.4 .4M160.4 232.2l.1 .3M160.5 232.5v.5M160.8 233.2v.4M160.8 233.6l1 .6 .1-.4M161.7 232.7l-.9 .5M161.8 233.1l-1 .5"/>
<path d="M174.7 220.3l.7 .5 .8 .9M175.9 221.8a.82 .82 0 0 0-.1 1.2 .82 .82 0 0 0 1.2 0M175.9 221.8l.3-.1zM176.5 226.8l-1.8 1.1M177 223a3.2 3.2 0 0 1-.3 3.7l-.2 .1M136.2 243.7l.7 .5 1-.3M136.6 240.5a2.93 2.93 0 0 0-1 3.6 5.5 5.5 0 0 0 3.9 4h.6l.8-.3M136.6 240.5a2.33 2.33 0 0 1 3.1 .5 6.6 6.6 0 0 1 2.3 4.6M137.3 243.2l-.1 .8M137.4 243.1a.66 .66 0 0 1 .4 1.1v.4l.3 .3M138 244.9l.9 .3M138.1 245.6l.8 .3"/>
<path d="M138.5 245l-.7 .7 .1 .9M138.9 245.2h.1M138.9 245.2l.1 .7M140.1 241.4l11.7-6.7a2.02 2.02 0 0 1 2 2.4l-.4 .5-11.6 6.7M142 245.7a2.02 2.02 0 0 1-1.1 2.2M142.1 245.5v.1"/>
</g>
<text font-size="8.5" x="348.4" y="263.5">B</text>
<text font-size="6.8" x="401.4" y="262.3">-.01</text>
<g font-size="5.6">
<text x="151" y="253.7">PART NUMBER: SG-12-03</text>
<text x="151" y="259.3">FLAME RATING: 5VA per UL50/UL746C</text>
</g>
<g font-size="4.2">
<text x="316.2" y="13.4">BOM Table</text>
<text x="239.3" y="18.6">ITEM NO.</text>
<text x="258.4" y="18.6">PART NUMBER</text>
<text x="287.7" y="18.6">Rev.</text>
<text x="312.4" y="18.6">Description</text>
<text x="354.4" y="18.6">Material</text>
<text x="383.1" y="18.6">Color</text>
<text x="404.5" y="18.6">QTY.</text>
<text x="247.2" y="24.5">1</text>
<text x="258.4" y="24.5">SG-12B-02</text>
<text x="288.5" y="24.5">-.01</text>
<text x="318.9" y="24.5">BASE</text>
<text x="359.9" y="24.5">PC</text>
<text x="376.5" y="24.5">LIGHT GRAY</text>
<text x="407.9" y="24.5">1</text>
<text x="247.2" y="30.1">2</text>
<text x="247.2" y="35.7">3</text>
<text x="258.4" y="30.1">SG-12C-03</text>
<text x="258.4" y="35.7">SG-KIT-01</text>
<text x="288.5" y="30.1">-.01</text>
<text x="291.4" y="35.7">-</text>
<text x="308.7" y="35.7">HARDWARE KIT</text>
<text x="316.4" y="30.1">COVER</text>
<text x="359.9" y="30.1">PC</text>
<text x="382" y="30.1">CLEAR</text>
<text x="407.9" y="30.1">1</text>
<text x="407.9" y="35.7">1</text>
<text x="299.3" y="41.6">M3.85x1.8 SPAX X 29mm</text>
<text x="245.4" y="43.7">3.1</text>
<text x="260.7" y="43.7">SCREWS-18</text>
<text x="291.4" y="43.7">-</text>
<text x="300.1" y="45.7">LG, PAN HEAD, PHILLIPS</text>
<text x="355.7" y="43.7">304 SST</text>
<text x="407.9" y="43.7">4</text>
<text x="130.1" y="48.2">1</text>
<text x="245.4" y="52.8">3.2</text>
<text x="260.7" y="52.8">SCREWS-22</text>
<text x="291.4" y="52.8">-</text>
<text x="300.5" y="50.7">M3.85x1.8 SPAX X 9mm</text>
<text x="354.4" y="52.8">QSt36-3</text>
<text x="407.9" y="52.8">4</text>
<text x="112.8" y="55.4">3.2</text>
<text x="245.4" y="59.4">3.3</text>
<text x="260.7" y="59.4">SG-98S</text>
<text x="288.5" y="59.4">-.01</text>
<text x="300.1" y="54.8">LG, PAN HEAD, PHILLIPS</text>
<text x="307.8" y="59.4">RETAINER STRAP</text>
<text x="358.9" y="59.4">PA6</text>
<text x="382.7" y="59.4">GRAY</text>
<text x="407.9" y="59.4">2</text>
<text x="97.2" y="62.7">3.3</text>
<text x="83.4" y="69.9">2</text>
<text x="66.1" y="77.2">3.1</text>
</g>
<g font-size="3.5">
<text x="308.4" y="243.3">SEE BOM</text>
<text x="308.4" y="251.3">SEE BOM</text>
</g>
<g font-size="3.4">
<text x="308.4" y="239.6">PART NO.</text>
<text x="308.4" y="247.8">MATERIAL</text>
<text x="347.9" y="256.2">SIZE</text>
<text x="404.3" y="256.2">REV</text>
<text x="348.1" y="267.9">SCALE: 1:1</text>
<text x="393.8" y="267.9">SHEET 2 OF 2</text>
</g>
<g font-size="3.2">
<text x="38.3" y="6.7">8</text>
<text x="90.2" y="6.7">7</text>
<text x="139.7" y="6.5">6</text>
<text x="190" y="6.5">5</text>
<text x="240.4" y="6.5">4</text>
<text x="290.4" y="6.7">3</text>
<text x="340.4" y="6.5">2</text>
<text x="391.9" y="6.7">1</text>
<text x="10.9" y="41.6">D</text>
<text x="418.9" y="40.7">D</text>
<text x="10.9" y="106.3">C</text>
<text x="418.4" y="106.4">C</text>
<text x="10.8" y="170.2">B</text>
<text x="419.4" y="170.6">B</text>
<text x="10.8" y="237.2">A</text>
<text x="418.6" y="236.8">A</text>
<text x="308.4" y="256.1">FLAME RATING</text>
<text x="308.4" y="259.8">SEE BOM</text>
<text x="38.8" y="273.8">8</text>
<text x="90.4" y="273.8">7</text>
<text x="140.2" y="273.8">6</text>
<text x="190.1" y="273.9">5</text>
<text x="240.5" y="273.8">4</text>
<text x="289" y="273.9">3</text>
<text x="339.1" y="273.8">2</text>
<text x="391.4" y="274.1">1</text>
</g>
<g font-size="2.5">
<text x="323.4" y="266.2">D.M.F.</text>
<text x="323.5" y="269.1">B.M.B.</text>
<text x="333.2" y="266.1">8/25/2015</text>
<text x="333.9" y="269">9/8/2015</text>
</g>
<g font-size="2.2">
<text x="323.9" y="263.1">NAME</text>
<text x="336.3" y="263.1">DATE</text>
<text x="309.3" y="268.9">CHECKED</text>
<text x="310.3" y="266.1">DRAWN</text>
</g>
<text font-size="2.1" x="268.5" y="268.8">CAD FILE: SG-12</text>
<g font-size="2">
<text x="273.5" y="238.9">UNLESS OTHERWISE SPECIFIED:</text>
<text x="271.8" y="241.5">DIMENSIONS ARE IN: INCHES[mm]</text>
<text x="273.8" y="244">TOLERANCES: ANGULAR:</text>
<text x="299.3" y="244">2</text>
<text x="275.1" y="249">THREE PLACE DECIMAL:</text>
<text x="275.3" y="251.6">PRINTED GRAPHICS:</text>
<text x="275.6" y="246.5">TWO PLACE DECIMAL:</text>
<text x="296.1" y="251.6">.010</text>
<text x="298.9" y="246.5">-</text>
<text x="299.4" y="249">-</text>
</g>
<g font-size="1.9">
<text x="377.1" y="250.8">1305 CHESTER IND. PARKWAY AVON, OHIO 44011-1083 U.S.A.</text>
<text x="271" y="256.5">THE INFORMATION CONTAINED IN THIS</text>
<text x="272.9" y="254.1">PROPRIETARY AND CONFIDENTIAL</text>
<text x="379" y="252.6">PH#: 1-800-248-1233, 440-934-0444 FAX#: 440-934-0088</text>
<text x="269.5" y="261.3">POLYCASE. ANY REPRODUCTION IN PART</text>
<text x="270.8" y="263.7">OR AS A WHOLE WITHOUT THE WRITTEN</text>
<text x="271.9" y="258.9">DRAWING IS THE SOLE PROPERTY OF</text>
<text x="269.7" y="266.1">PERMISSION OF POLYCASE IS PROHIBITED.</text>
</g>
</svg>
